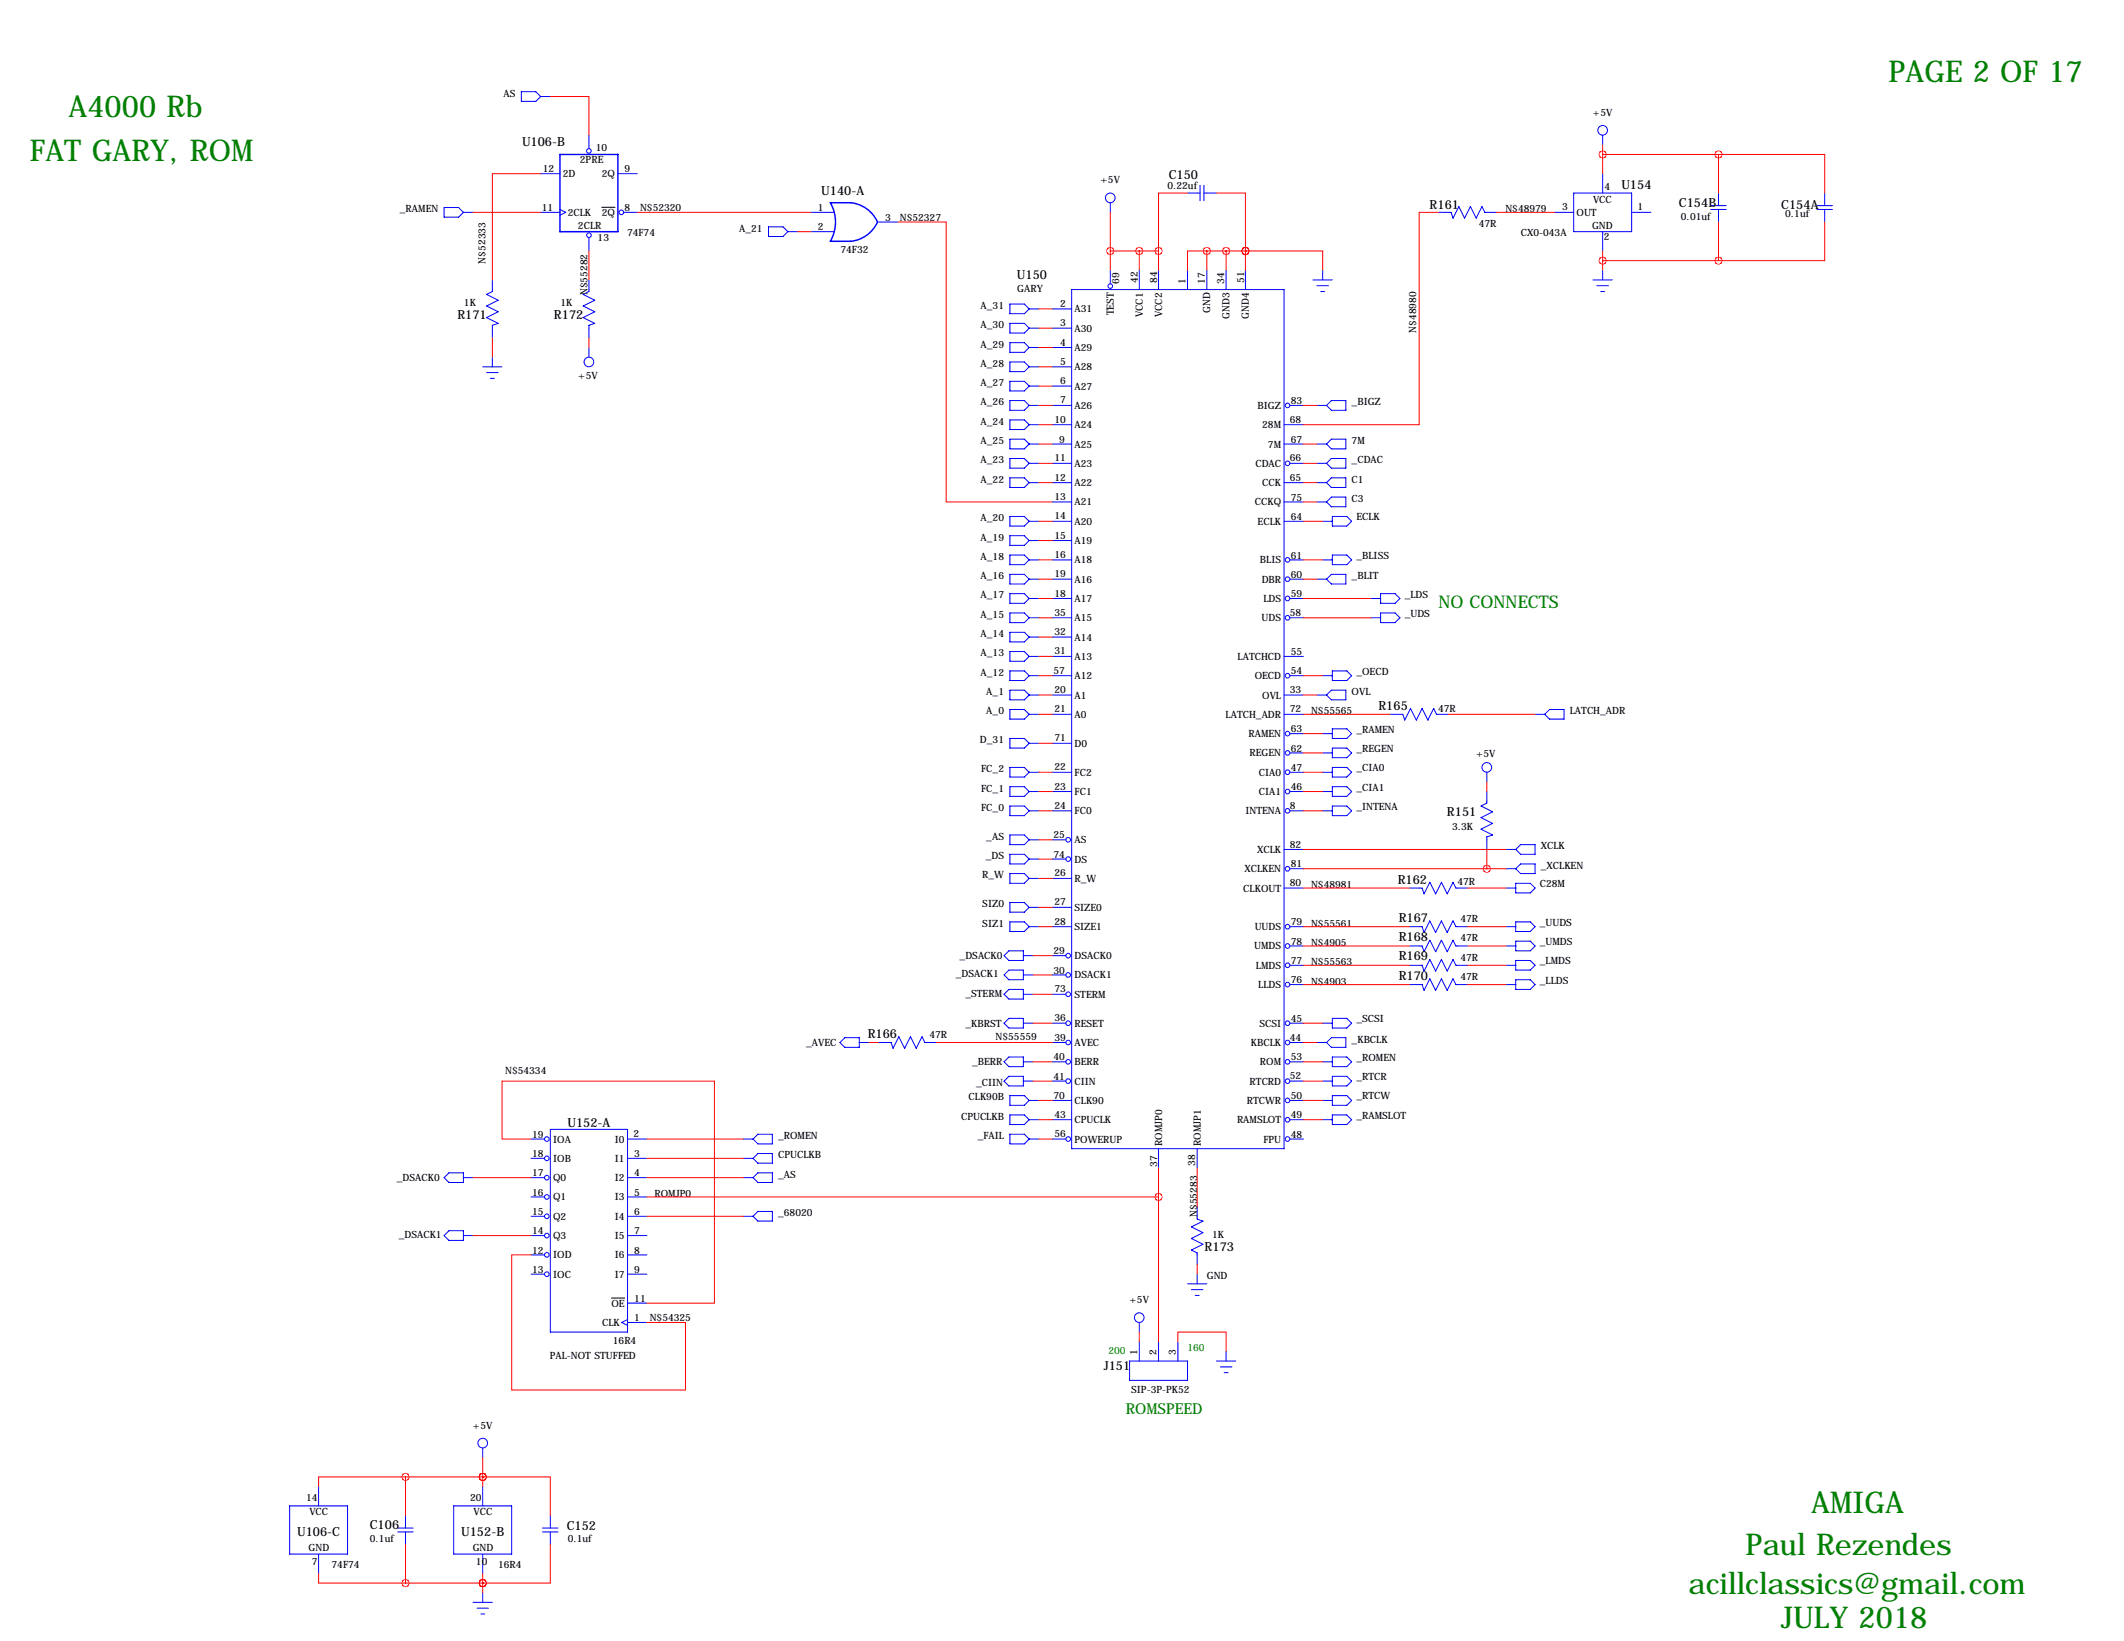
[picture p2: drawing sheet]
<svg xmlns="http://www.w3.org/2000/svg" width="559mm" height="432mm" viewBox="0 0 559 432" stroke-linecap="round" stroke-linejoin="round" font-family="sans-serif">
<path d="M147.3 40.6h15.3v20.4h-15.3zM223.8 53.3h-5.3a10.2 10.2 0 0 1 0 10.2h5.3M223.8 53.3a8.7 8.7 0 0 1 7.1 5.1M230.8 58.5a8.7 8.7 0 0 1-7 5" fill="none" stroke="#00f" stroke-width=".38"/>
<g fill="none" stroke="#00f" stroke-width=".26">
<path d="M137.2 24.1h3.8l1.2 1.3-1.2 1.3h-3.8zM142.2 25.4h2.6M154.9 35.6v3.5M421.6 35.6v2.5M116.8 54.6h3.8l1.3 1.3-1.3 1.2h-3.8zM121.9 55.9h2.6M142.2 45.7h5.1M142.2 55.9h5.1M147.3 55.1l1.5 .8-1.5 .7M162.6 45.7h5M164.1 55.9h3.5M202.2 59.7h3.8l1.3 1.3-1.3 1.2h-3.8z"/>
<path d="M213.4 55.9h6.1M231.1 58.4h5.1M292.1 53.3v2.6M312.4 50.8h3.3M315.7 48.8v4M316.7 50.8h3.3M316.7 48.8v4M378.5 55.9h3.3l.5 1.5 1.5-3 1.5 3 1.5-3 1.6 3 1.5-3 .8 1.5h3M408.9 55.9h5.1M414 50.8h15.3v10.2h-15.3zM421.6 45.7v5.1M429.3 55.9h5"/>
<path d="M450.1 54.1h4.1M450.1 55.1h4.1M452.1 50.8v3.3M452.1 55.1v3.3M478 54.1h4.1M478 55.1h4.1M480.1 50.8v3.3M480.1 55.1v3.3M129.5 73.7v3l-1.5 .8 3.1 1.5-3.1 1.5 3.1 1.5-3.1 1.6 3.1 1.5-1.6 .5v3.3M154.9 62.5v3.5M154.9 73.7v3l-1.5 .8 3.1 1.5-3.1 1.5 3.1 1.5-3.1 1.6 3.1 1.5-1.6 .5v3.3M207.3 61h2.5"/>
<path d="M213.4 61h6.1M281.9 76.2h55.9v226.1h-55.9zM292.1 71.1v3.6M299.7 71.1v5.1M304.8 71.1v5.1M312.4 71.1v5.1M317.5 71.1v5.1M322.6 71.1v5.1M327.7 71.1v5.1M345.4 73.7h5.1M346.5 75.2h3M347.5 76.7h1"/>
<path d="M348 71.1v2.6M419.1 73.7h5.1M420.1 75.2h3.1M421.1 76.7h1M421.6 61v5M421.6 71.1v2.6M127 96.5h5.1M128 98h3.1M129 99.6h1M129.5 94v2.5M154.9 91.4v2.6M265.7 80h3.8l1.3 1.3-1.3 1.3h-3.8z"/>
<path d="M265.7 85.1h3.8l1.3 1.3-1.3 1.2h-3.8zM265.7 90.2h3.8l1.3 1.2-1.3 1.3h-3.8zM265.7 95.2h3.8l1.3 1.3-1.3 1.3h-3.8zM270.8 81.3h2.5M270.8 86.4h2.5M270.8 91.4h2.5M270.8 96.5h2.5M276.9 81.3h5M276.9 86.4h5M276.9 91.4h5M276.9 96.5h5M265.7 115.6h3.8l1.3 1.2-1.3 1.3h-3.8z"/>
<path d="M265.7 100.3h3.8l1.3 1.3-1.3 1.3h-3.8zM265.7 105.4h3.8l1.3 1.3-1.3 1.2h-3.8zM265.7 110.5h3.8l1.3 1.3-1.3 1.2h-3.8zM270.8 101.6h2.5M270.8 106.7h2.5M270.8 116.8h2.5M270.8 111.8h2.5M276.9 101.6h5M276.9 106.7h5M276.9 116.8h5M276.9 111.8h5M337.8 116.8h5.1"/>
<path d="M337.8 111.8h5.1M339.3 106.7h3.6M346.5 106.7h2.5M346.5 116.8h2.5M350.3 115.6h3.8v2.5h-3.8l-1.3-1.3zM350.3 105.4h3.8v2.5h-3.8l-1.3-1.2zM265.7 120.6h3.8l1.3 1.3-1.3 1.3h-3.8zM265.7 125.7h3.8l1.3 1.3-1.3 1.3h-3.8zM265.7 135.9h3.8l1.3 1.3-1.3 1.2h-3.8zM270.8 121.9h2.5M270.8 127h2.5M270.8 137.2h2.5"/>
<path d="M276.9 121.9h5M276.9 127h5M276.9 132.1h5M276.9 137.2h5M337.8 127h5.1M337.8 132.1h5.1M337.8 137.2h5.1M339.3 121.9h3.6M346.5 121.9h2.5M346.5 127h2.5M346.5 132.1h2.5M348 137.2h2.5"/>
<path d="M350.3 120.6h3.8v2.6h-3.8l-1.3-1.3zM350.3 125.7h3.8v2.6h-3.8l-1.3-1.3zM350.3 130.8h3.8v2.5h-3.8l-1.3-1.2zM350.5 135.9h3.8l1.3 1.3-1.3 1.2h-3.8zM265.7 141h3.8l1.3 1.2-1.3 1.3h-3.8zM265.7 146h3.8l1.3 1.3-1.3 1.3h-3.8zM265.7 151.1h3.8l1.3 1.3-1.3 1.3h-3.8zM265.7 156.2h3.8l1.3 1.3-1.3 1.3h-3.8zM270.8 142.2h2.5M270.8 147.3h2.5M270.8 157.5h2.5M270.8 152.4h2.5"/>
<path d="M276.9 142.2h5M276.9 147.3h5M276.9 157.5h5M276.9 152.4h5M339.3 147.3h3.6M339.3 157.5h3.6M339.3 152.4h3.6M346.5 152.4h2.5M348 147.3h2.5M349 152.4l1.3-1.3h3.8v2.6h-3.8zM350.5 146h3.8l1.3 1.3-1.3 1.3h-3.8zM360.7 157.5h2.5"/>
<path d="M363.2 156.2h3.8l1.3 1.3-1.3 1.3h-3.8zM265.7 161.3h3.8l1.3 1.3-1.3 1.2h-3.8zM265.7 166.4h3.8l1.3 1.2-1.3 1.3h-3.8zM265.7 171.4h3.8l1.3 1.3-1.3 1.3h-3.8zM265.7 176.5h3.8l1.3 1.3-1.3 1.3h-3.8zM270.8 172.7h2.5M270.8 167.6h2.5M270.8 162.6h2.5M270.8 177.8h2.5M276.9 172.7h5M276.9 167.6h5M276.9 162.6h5"/>
<path d="M276.9 177.8h5M337.8 172.7h5.1M339.3 162.6h3.6M339.3 177.8h3.6M348 177.8h2.5M350.5 176.5h3.8l1.3 1.3-1.3 1.3h-3.8zM360.7 162.6h2.5M363.2 161.3h3.8l1.3 1.3-1.3 1.2h-3.8zM265.7 186.7h3.8l1.3 1.3-1.3 1.2h-3.8zM265.7 181.6h3.8l1.3 1.3-1.3 1.2h-3.8zM265.7 194.3h3.8l1.3 1.3-1.3 1.2h-3.8zM270.8 182.9h2.5"/>
<path d="M270.8 188h2.5M270.8 195.6h2.5M276.9 182.9h5M276.9 188h5M276.9 195.6h5M337.8 182.9h5.1M337.8 188h5.1M339.3 198.1h3.6M339.3 193h3.6M346.5 182.9h2.5M348 198.1h2.5M348 193h2.5"/>
<path d="M350.3 181.6h3.8v2.5h-3.8l-1.3-1.2zM350.5 196.8h3.8l1.3 1.3-1.3 1.3h-3.8zM350.5 191.8h3.8l1.3 1.2-1.3 1.3h-3.8zM365.8 188h3.3l.5 1.5 1.5-3.1 1.5 3.1 1.5-3.1 1.6 3.1 1.5-3.1 .8 1.6h3M403.9 188h2.5M407.7 186.7h3.8v2.5h-3.8l-1.3-1.2zM265.7 201.9h3.8l1.3 1.3-1.3 1.3h-3.8zM265.7 207h3.8l1.3 1.3-1.3 1.2h-3.8zM265.7 212.1h3.8l1.3 1.3-1.3 1.2h-3.8zM265.7 219.7h3.8l1.3 1.3-1.3 1.2h-3.8zM270.8 213.4h2.5M270.8 203.2h2.5"/>
<path d="M270.8 208.3h2.5M276.9 213.4h5M276.9 203.2h5M276.9 208.3h5M339.3 213.4h3.6M339.3 203.2h3.6M339.3 208.3h3.6M348 213.4h2.5M348 203.2h2.5M348 208.3h2.5M350.5 212.1h3.8l1.3 1.3-1.3 1.2h-3.8zM350.5 207h3.8l1.3 1.3-1.3 1.2h-3.8z"/>
<path d="M350.5 201.9h3.8l1.3 1.3-1.3 1.3h-3.8zM391.2 203.2v2.5M391.2 208.3v3l-1.6 .8 3.1 1.5-3.1 1.5 3.1 1.6-3.1 1.5 3.1 1.5-1.5 .5v3.3M265.7 229.9h3.8l1.3 1.2-1.3 1.3h-3.8zM265.7 224.8h3.8l1.3 1.3-1.3 1.2h-3.8zM265.7 237.5h3.8l1.3 1.3-1.3 1.2h-3.8zM270.8 221h2.5M270.8 231.1h2.5M270.8 238.8h2.5M270.8 226.1h2.5M276.9 221h3.5M276.9 231.1h5"/>
<path d="M276.9 238.8h5M276.9 226.1h3.5M337.8 233.7h5.1M337.8 223.5h5.1M339.3 228.6h3.6M370.8 233.7h3.3l.5 1.5 1.6-3 1.5 3 1.5-3 1.5 3 1.6-3 .7 1.5h3.1M396.2 233.7h2.6M396.2 228.6h2.6M396.2 223.5h2.6M398.8 232.4h3.8l1.3 1.3-1.3 1.2h-3.8zM398.8 223.5l1.2-1.3h3.9v2.6h-3.9zM400 227.3h3.9v2.6h-3.9l-1.2-1.3z"/>
<path d="M264.2 251.5l1.2-1.3h3.8v2.5h-3.8zM264.2 256.5l1.2-1.2h3.8v2.5h-3.8zM265.7 242.6h3.8l1.3 1.2-1.3 1.3h-3.8zM269.2 251.5h2.6M269.2 256.5h2.6M270.8 243.8h2.5M276.9 243.8h5M276.9 251.5h3.5M276.9 256.5h3.5M339.3 243.8h3.6M339.3 259.1h3.6M339.3 254h3.6"/>
<path d="M339.3 248.9h3.6M370.8 243.8h3.3l.5 1.6 1.6-3.1 1.5 3.1 1.5-3.1 1.5 3.1 1.6-3.1 .7 1.5h3.1M370.8 259.1h3.3l.5 1.5 1.6-3 1.5 3 1.5-3 1.5 3 1.6-3 .7 1.5h3.1M370.8 254h3.3l.5 1.5 1.6-3 1.5 3 1.5-3 1.5 3 1.6-3 .7 1.5h3.1M370.8 248.9h3.3l.5 1.5 1.6-3 1.5 3 1.5-3 1.5 3 1.6-3 .7 1.5h3.1M396.2 243.8h2.6M396.2 259.1h2.6M396.2 254h2.6M396.2 248.9h2.6M398.8 242.6h3.8l1.3 1.2-1.3 1.3h-3.8zM398.8 247.6h3.8l1.3 1.3-1.3 1.3h-3.8zM398.8 252.7h3.8l1.3 1.3-1.3 1.3h-3.8z"/>
<path d="M398.8 257.8h3.8l1.3 1.3-1.3 1.2h-3.8zM222.2 273h3.9v2.6h-3.9l-1.2-1.3zM226.1 274.3h2.5M231.1 274.3h3.3l.5 1.5 1.6-3 1.5 3 1.5-3 1.5 3 1.6-3 .7 1.5h3.1M264.2 261.6l1.2-1.3h3.8v2.6h-3.8zM264.2 269.2l1.2-1.2h3.8v2.5h-3.8zM264.2 279.4l1.2-1.3h3.8v2.6h-3.8zM269.2 269.2h2.6M269.2 279.4h2.6M269.2 261.6h2.6M276.9 269.2h3.5M276.9 274.3h3.5"/>
<path d="M276.9 279.4h3.5M276.9 261.6h3.5M339.3 269.2h3.6M339.3 274.3h3.6M339.3 279.4h3.6M346.5 274.3h2.5M348 269.2h2.5M348 279.4h2.5M350.3 273h3.8v2.6h-3.8l-1.3-1.3zM350.5 268h3.8l1.3 1.2-1.3 1.3h-3.8zM350.5 278.1h3.8l1.3 1.3-1.3 1.3h-3.8zM139.7 299.7h3.6"/>
<path d="M144.8 297.2h20.3v53.3h-20.3zM165.1 299.7h5.1M195.6 299.7h2.5M198.1 299.7l1.3-1.3h3.8v2.6h-3.8zM264.2 284.5l1.2-1.3h3.8v2.6h-3.8zM265.7 288.3h3.8l1.3 1.3-1.3 1.2h-3.8zM265.7 293.4h3.8l1.3 1.2-1.3 1.3h-3.8zM265.7 298.4h3.8l1.3 1.3-1.3 1.3h-3.8zM269.2 284.5h2.6M270.8 294.6h2.5M270.8 299.7h2.5M270.8 289.6h2.5"/>
<path d="M276.9 284.5h3.5M276.9 294.6h5M276.9 299.7h3.5M276.9 289.6h5M339.3 284.5h3.6M339.3 294.6h3.6M339.3 299.7h3.6M339.3 289.6h3.6M348 284.5h2.5M348 294.6h2.5M348 289.6h2.5M350.5 288.3h3.8l1.3 1.3-1.3 1.2h-3.8z"/>
<path d="M350.5 293.4h3.8l1.3 1.2-1.3 1.3h-3.8zM350.5 283.2h3.8l1.3 1.3-1.3 1.3h-3.8zM118.1 308.6h3.8v2.5h-3.8l-1.3-1.2zM121.9 309.9h2.6M139.7 304.8h3.6M139.7 309.9h3.6M139.7 315h3.6M165.1 304.8h5.1M165.1 309.9h5.1M165.1 315h5.1M195.6 304.8h2.5M195.6 309.9h2.5"/>
<path d="M198.1 304.8l1.3-1.3h3.8v2.6h-3.8zM198.1 309.9l1.3-1.3h3.8v2.5h-3.8zM304.8 302.3v5M315 302.3v5M315 317.5v3.3l1.5 .5-3.1 1.5 3.1 1.6-3.1 1.5 3.1 1.5-3.1 1.5 1.6 .8v3M118.1 323.8h3.8v2.6h-3.8l-1.3-1.3zM121.9 325.1h2.6M139.7 320h3.6M139.7 325.1h3.6M139.7 330.2h3.6M139.7 335.3h3.6M165.1 320h5.1"/>
<path d="M165.1 325.1h5.1M165.1 330.2h5.1M165.1 335.3h5.1M195.6 320h2.5M198.1 320l1.3-1.2h3.8v2.5h-3.8zM312.4 337.8h5.1M313.4 339.3h3.1M315 335.3v2.5M165.1 348h5.1M165.1 347.2l-1.5 .8 1.5 .7M165.1 342.9h5.1M297.2 358.1h15.2v5.1h-15.2z"/>
<path d="M299.7 348v2.5M299.7 353.1v5M304.8 353.1v5M309.9 353.1v5M314.5 340.9h1M320 358.1h5.1M321.1 359.7h3M322.6 355.6v2.5M322.1 361.2h1M76.2 396.2h15.2v12.7h-15.2zM83.8 391.2v5M106.7 398.8v3.3"/>
<path d="M119.4 396.2h15.2v12.7h-15.2zM127 381v2.5M127 391.2v5M144.8 398.8v3.3M83.8 408.9v5.1M104.6 402.1h4.1M104.6 403.1h4.1M106.7 403.1v3.3M127 408.9v5.1M127 419.1v2.5M142.7 402.1h4.1M142.7 403.1h4.1"/>
<path d="M144.8 403.1v3.3M124.5 421.6h5M125.5 423.2h3M126.5 424.7h1"/>
<circle cx="154.9" cy="39.7" r=".61"/>
<circle cx="421.6" cy="34.3" r="1.27"/>
<circle cx="163.5" cy="55.9" r=".61"/>
<circle cx="292.1" cy="52.1" r="1.27"/>
<circle cx="154.9" cy="61.9" r=".61"/>
<circle cx="292.1" cy="75.3" r=".61"/>
<circle cx="154.9" cy="95.2" r="1.27"/>
<circle cx="338.7" cy="106.7" r=".61"/>
<circle cx="338.7" cy="121.9" r=".61"/>
<circle cx="338.7" cy="152.4" r=".61"/>
<circle cx="338.7" cy="157.5" r=".61"/>
<circle cx="338.7" cy="147.3" r=".61"/>
<circle cx="338.7" cy="177.8" r=".61"/>
<circle cx="338.7" cy="162.6" r=".61"/>
<circle cx="338.7" cy="193" r=".61"/>
<circle cx="338.7" cy="198.1" r=".61"/>
<circle cx="338.7" cy="203.2" r=".61"/>
<circle cx="338.7" cy="208.3" r=".61"/>
<circle cx="338.7" cy="213.4" r=".61"/>
<circle cx="391.2" cy="201.9" r="1.27"/>
<circle cx="281" cy="221" r=".61"/>
<circle cx="281" cy="226.1" r=".61"/>
<circle cx="338.7" cy="228.6" r=".61"/>
<circle cx="281" cy="256.5" r=".61"/>
<circle cx="281" cy="251.5" r=".61"/>
<circle cx="338.7" cy="243.8" r=".61"/>
<circle cx="338.7" cy="254" r=".61"/>
<circle cx="338.7" cy="248.9" r=".61"/>
<circle cx="338.7" cy="259.1" r=".61"/>
<circle cx="281" cy="269.2" r=".61"/>
<circle cx="281" cy="279.4" r=".61"/>
<circle cx="281" cy="274.3" r=".61"/>
<circle cx="281" cy="261.6" r=".61"/>
<circle cx="338.7" cy="269.2" r=".61"/>
<circle cx="338.7" cy="279.4" r=".61"/>
<circle cx="338.7" cy="274.3" r=".61"/>
<circle cx="143.9" cy="299.7" r=".61"/>
<circle cx="281" cy="284.5" r=".61"/>
<circle cx="281" cy="299.7" r=".61"/>
<circle cx="338.7" cy="294.6" r=".61"/>
<circle cx="338.7" cy="289.6" r=".61"/>
<circle cx="338.7" cy="284.5" r=".61"/>
<circle cx="338.7" cy="299.7" r=".61"/>
<circle cx="143.9" cy="315" r=".61"/>
<circle cx="143.9" cy="304.8" r=".61"/>
<circle cx="143.9" cy="309.9" r=".61"/>
<circle cx="143.9" cy="320" r=".61"/>
<circle cx="143.9" cy="330.2" r=".61"/>
<circle cx="143.9" cy="335.3" r=".61"/>
<circle cx="143.9" cy="325.1" r=".61"/>
<circle cx="299.7" cy="346.7" r="1.27"/>
<circle cx="127" cy="379.7" r="1.27"/>
</g>
<path d="M158.3 54.5h3.5M160.9 341.6h3.4" fill="none" stroke="#000" stroke-width=".26"/>
<g fill="none" stroke="#f00" stroke-width=".26">
<path d="M144.8 25.4h10.1v10.2M421.6 38.1v7.6M124.5 55.9h17.7M142.2 45.7h-12.7v28M167.6 55.9h45.8M236.2 58.4h12.7v73.7h28M292.1 55.9v15.2M312.4 50.8h-7.6v15.2M320 50.8h7.7v15.2M378.5 55.9h-5.1v55.9h-30.5M393.7 55.9h15.2M421.6 40.6h30.5"/>
<path d="M452.1 40.6h28v10.2M452.1 40.6v10.2M452.1 58.4v10.2M480.1 58.4v10.2h-28M154.9 66v7.7M209.8 61h3.6M292.1 66h12.7M299.7 66v5.1M304.8 66v5.1M317.5 66h-5.1v5.1M317.5 66h10.2M317.5 66v5.1"/>
<path d="M322.6 66v5.1M327.7 66h20.3v5.1M327.7 66h.1M327.7 66v5.1M421.6 66v5.1M421.6 68.6h30.5M129.5 88.9v5.1M154.9 88.9v2.5M273.3 96.5h3.6M273.3 91.4h3.6M273.3 86.4h3.6M273.3 81.3h3.6"/>
<path d="M273.3 116.8h3.6M273.3 111.8h3.6M273.3 106.7h3.6M273.3 101.6h3.6M342.9 116.8h3.6M342.9 106.7h3.6M273.3 127h3.6M273.3 121.9h3.6M273.3 137.2h3.6M342.9 132.1h3.6M342.9 127h3.6M342.9 121.9h3.6"/>
<path d="M342.9 137.2h5.1M273.3 157.5h3.6M273.3 152.4h3.6M273.3 147.3h3.6M273.3 142.2h3.6M342.9 157.5h17.8M342.9 152.4h3.6M342.9 147.3h5.1M273.3 162.6h3.6M273.3 177.8h3.6M273.3 172.7h3.6M273.3 167.6h3.6"/>
<path d="M342.9 162.6h17.8M342.9 177.8h5.1M273.3 188h3.6M273.3 182.9h3.6M273.3 195.6h3.6M342.9 193h5.1M342.9 188h22.9M342.9 182.9h3.6M342.9 198.1h5.1M381 188h22.9M273.3 213.4h3.6M273.3 208.3h3.6"/>
<path d="M273.3 203.2h3.6M342.9 213.4h5.1M342.9 208.3h5.1M342.9 203.2h5.1M391.2 205.7v2.6M273.3 231.1h3.6M273.3 226.1h3.6M273.3 238.8h3.6M273.3 221h3.6M342.9 228.6h53.3M342.9 233.7h27.9M342.9 223.5h53.3"/>
<path d="M386.1 233.7h10.1M391.2 223.5v5.1M271.8 251.5h5.1M271.8 256.5h5.1M273.3 243.8h3.6M342.9 243.8h27.9M342.9 248.9h27.9M342.9 254h27.9M342.9 259.1h27.9M386.1 243.8h10.1M386.1 248.9h10.1M386.1 254h10.1"/>
<path d="M386.1 259.1h10.1M228.6 274.3h2.5M246.4 274.3h30.5M271.8 269.2h5.1M271.8 261.6h5.1M271.8 279.4h5.1M342.9 269.2h5.1M342.9 274.3h3.6M342.9 279.4h5.1M139.7 299.7h-7.6v-15.2h55.9v58.4h-17.8M170.2 299.7h25.4M271.8 284.5h5.1"/>
<path d="M273.3 294.6h3.6M273.3 299.7h3.6M273.3 289.6h3.6M342.9 294.6h5.1M342.9 289.6h5.1M342.9 284.5h5.1M124.5 309.9h15.2M170.2 304.8h25.4M170.2 315h134.6M170.2 309.9h25.4M304.8 307.3v45.8M315 307.3v10.2"/>
<path d="M124.5 325.1h15.2M139.7 330.2h-5.1v35.6h45.7v-17.8h-10.1M170.2 320h25.4M315 332.7v2.6M299.7 350.5v2.6M309.9 353.1v-2.6h12.7v5.1M106.7 388.6h-22.9v2.6M106.7 388.6v10.2M106.7 388.6h20.3M127 388.6h17.8v10.2M127 388.6h.1M127 383.5v7.7"/>
<path d="M83.8 414v2.6h22.9M106.7 406.4v10.2M106.7 416.6h20.3M127 416.6h.1M127 414v5.1M144.8 406.4v10.2h-17.8"/>
</g>
<path d="M452.1 40.6a.07 .07 0 0 0 .1 0 .07 .07 0 0 0-.1 0zM452.1 68.6a.07 .07 0 0 0 .1 0 .07 .07 0 0 0-.1 0zM327.6 66a.07 .07 0 0 0 .1 0 .07 .07 0 0 0-.1 0zM322.5 66a.07 .07 0 0 0 .1 0 .07 .07 0 0 0-.1 0zM317.4 66a.1 .1 0 0 0 .2 0 .1 .1 0 0 0-.2 0zM327.6 66a.07 .07 0 0 0 .1 0 .07 .07 0 0 0-.1 0zM304.7 66a.1 .1 0 0 0 .2 0 .1 .1 0 0 0-.2 0zM299.7 66a.07 .07 0 0 0 .1 0 .07 .07 0 0 0-.1 0zM292 66a.1 .1 0 0 0 .2 0 .1 .1 0 0 0-.2 0zM391.1 228.6a.07 .07 0 0 0 .1 0 .07 .07 0 0 0-.1 0zM304.7 315a.1 .1 0 0 0 .2 0 .1 .1 0 0 0-.2 0zM126.9 416.6a.1 .1 0 0 0 .2 0 .1 .1 0 0 0-.2 0zM126.9 388.6a.1 .1 0 0 0 .2 0 .1 .1 0 0 0-.2 0zM126.9 416.6a.1 .1 0 0 0 .2 0 .1 .1 0 0 0-.2 0zM106.6 416.6a.07 .07 0 0 0 .1 0 .07 .07 0 0 0-.1 0zM126.9 388.6a.1 .1 0 0 0 .2 0 .1 .1 0 0 0-.2 0zM106.6 388.6a.07 .07 0 0 0 .1 0 .07 .07 0 0 0-.1 0zM421.6 68.6a.07 .07 0 0 0 .1 0 .07 .07 0 0 0-.1 0zM421.6 40.6a.07 .07 0 0 0 .1 0 .07 .07 0 0 0-.1 0z" fill="#f00" stroke="#f00" stroke-width="1.9"/>
<g font-size="7.9" fill="#008000">
<text x="496.8" y="21.6">PAGE 2 OF 17</text>
<text x="18" y="30.7">A4000 Rb</text>
<text x="7.9" y="42.4">FAT GARY, ROM</text>
<text x="476.5" y="398">AMIGA</text>
<text x="459.2" y="409.2">Paul Rezendes</text>
<text x="444.2" y="419.4">acillclassics@gmail.com</text>
<text x="468.6" y="428.5">JULY 2018</text>
</g>
<text font-size="4.6" fill="#008000" x="378.5" y="160">NO CONNECTS</text>
<text font-size="4" fill="#008000" x="296.2" y="372.1">ROMSPEED</text>
<g font-size="3.3">
<text x="137.3" y="38.4">U106-B</text>
<text x="307.5" y="47">C150</text>
<text x="216.1" y="51.2">U140-A</text>
<text x="426.6" y="49.8">U154</text>
<text x="376.1" y="54.9">R161</text>
<text x="441.7" y="54.4">C154B</text>
<text x="468.6" y="54.9">C154A</text>
<text x="267.6" y="73.4">U150</text>
<text x="120.3" y="83.8">R171</text>
<text x="145.7" y="83.8">R172</text>
<text x="362.7" y="186.9">R165</text>
<text x="380.7" y="214.6">R151</text>
<text x="367.7" y="232.7">R162</text>
<text x="368" y="242.6">R167</text>
<text x="368" y="247.6">R168</text>
<text x="368" y="252.7">R169</text>
<text x="368" y="257.8">R170</text>
<text x="228.3" y="273">R166</text>
<text x="149.3" y="296.7">U152-A</text>
<text x="316.9" y="329.2">R173</text>
<text x="290.4" y="360.4">J151</text>
<text x="78.2" y="404.1">U106-C</text>
<text x="97.3" y="402.3">C106</text>
<text x="121.3" y="404.1">U152-B</text>
<text x="149.1" y="402.6">C152</text>
</g>
<g font-size="2.6">
<text x="132.5" y="25.4">AS</text>
<text x="419.1" y="30.5">+5V</text>
<text x="156.7" y="39.6">10</text>
<text x="142.8" y="45.2">12</text>
<text x="148.1" y="46.6">2D</text>
<text x="152.6" y="42.8">2PRE</text>
<text x="158.3" y="46.6">2Q</text>
<text x="164.3" y="45.4">9</text>
<text x="289.5" y="48.3">+5V</text>
<text x="307.1" y="49.8">0.22uf</text>
<text x="419.1" y="53.5">VCC</text>
<text x="422.2" y="50">4</text>
<text x="105.2" y="55.9">_RAMEN</text>
<text x="142.5" y="55.5">11</text>
<text x="149.4" y="56.8">2CLK</text>
<text x="158.3" y="56.8">2Q</text>
<text x="164.3" y="55.5">8</text>
<text x="168.4" y="55.5">N$52320</text>
<text x="215.2" y="55.5">1</text>
<text x="232.9" y="58.1">3</text>
<text x="236.7" y="58.2">N$52327</text>
<text x="389" y="59.8">47R</text>
<text x="396.1" y="55.9">N$48979</text>
<text x="411" y="55.4">3</text>
<text x="414.8" y="56.8">OUT</text>
<text x="430.8" y="55.4">1</text>
<text x="442.2" y="58">0.01uf</text>
<text x="469.6" y="57.2">0.1uf</text>
<text x="152.1" y="60.4">2CLR</text>
<text x="157.2" y="63.3">13</text>
<text x="165" y="62">74F74</text>
<text x="194.5" y="61">A_21</text>
<text x="215.2" y="60.6">2</text>
<text x="400.1" y="62">CX0-043A</text>
<text x="418.8" y="60.4">GND</text>
<text x="421.9" y="63.1">2</text>
<text x="127.8" y="69.3" transform="rotate(-90 127.8 69.3)">N$52333</text>
<text x="221.1" y="66.6">74F32</text>
<text x="154.6" y="77.7" transform="rotate(-90 154.6 77.7)">N$55282</text>
<text x="267.6" y="76.8">GARY</text>
<text x="294.5" y="74.7" transform="rotate(-90 294.5 74.7)">69</text>
<text x="299.4" y="74.4" transform="rotate(-90 299.4 74.4)">42</text>
<text x="304.4" y="74.4" transform="rotate(-90 304.4 74.4)">84</text>
<text x="311.9" y="74.7" transform="rotate(-90 311.9 74.7)">1</text>
<text x="317" y="74.7" transform="rotate(-90 317 74.7)">17</text>
<text x="322.1" y="74.7" transform="rotate(-90 322.1 74.7)">34</text>
<text x="327.3" y="74.4" transform="rotate(-90 327.3 74.4)">51</text>
<text x="122.1" y="80.6">1K</text>
<text x="147.5" y="80.6">1K</text>
<text x="258" y="81.3">A_31</text>
<text x="278.9" y="80.8">2</text>
<text x="282.7" y="82.2">A31</text>
<text x="293" y="83" transform="rotate(-90 293 83)">TEST</text>
<text x="300.6" y="83.4" transform="rotate(-90 300.6 83.4)">VCC1</text>
<text x="305.7" y="83.4" transform="rotate(-90 305.7 83.4)">VCC2</text>
<text x="318.4" y="82.4" transform="rotate(-90 318.4 82.4)">GND</text>
<text x="323.5" y="83.9" transform="rotate(-90 323.5 83.9)">GND3</text>
<text x="328.6" y="83.9" transform="rotate(-90 328.6 83.9)">GND4</text>
<text x="258" y="86.4">A_30</text>
<text x="278.9" y="85.9">3</text>
<text x="282.7" y="87.3">A30</text>
<text x="372.6" y="87.6" transform="rotate(-90 372.6 87.6)">N$48980</text>
<text x="258" y="91.4">A_29</text>
<text x="278.9" y="90.9">4</text>
<text x="282.7" y="92.4">A29</text>
<text x="152.1" y="99.8">+5V</text>
<text x="258" y="101.6">A_27</text>
<text x="258" y="96.5">A_28</text>
<text x="278.9" y="96">5</text>
<text x="278.9" y="101.1">6</text>
<text x="282.7" y="97.4">A28</text>
<text x="258" y="106.7">A_26</text>
<text x="278.9" y="106.2">7</text>
<text x="282.7" y="102.5">A27</text>
<text x="282.7" y="107.6">A26</text>
<text x="330.9" y="107.6">BIGZ</text>
<text x="339.6" y="106.3">83</text>
<text x="355.6" y="106.7">_BIGZ</text>
<text x="258" y="111.8">A_24</text>
<text x="277.4" y="111.3">10</text>
<text x="282.7" y="112.7">A24</text>
<text x="332.1" y="112.7">28M</text>
<text x="339.3" y="111.3">68</text>
<text x="258" y="116.8">A_25</text>
<text x="278.7" y="116.5">9</text>
<text x="282.7" y="117.8">A25</text>
<text x="333.6" y="117.8">7M</text>
<text x="339.6" y="116.5">67</text>
<text x="355.6" y="116.8">7M</text>
<text x="258" y="121.9">A_23</text>
<text x="277.4" y="121.4">11</text>
<text x="282.7" y="122.8">A23</text>
<text x="330.3" y="122.8">CDAC</text>
<text x="339.3" y="121.4">66</text>
<text x="355.6" y="121.9">_CDAC</text>
<text x="258" y="127">A_22</text>
<text x="277.4" y="126.5">12</text>
<text x="277.4" y="131.6">13</text>
<text x="282.7" y="127.9">A22</text>
<text x="332.1" y="127.9">CCK</text>
<text x="339.3" y="126.5">65</text>
<text x="339.6" y="131.7">75</text>
<text x="355.6" y="127">C1</text>
<text x="258" y="137.2">A_20</text>
<text x="277.4" y="136.7">14</text>
<text x="282.7" y="133">A21</text>
<text x="330.1" y="133">CCKQ</text>
<text x="339.6" y="136.8">64</text>
<text x="355.6" y="132.1">C3</text>
<text x="356.9" y="136.9">ECLK</text>
<text x="258" y="142.2">A_19</text>
<text x="277.4" y="141.7">15</text>
<text x="282.7" y="138.1">A20</text>
<text x="282.7" y="143.2">A19</text>
<text x="330.9" y="138.1">ECLK</text>
<text x="258" y="147.3">A_18</text>
<text x="277.4" y="146.8">16</text>
<text x="282.7" y="148.2">A18</text>
<text x="331.5" y="148.2">BLIS</text>
<text x="339.6" y="147">61</text>
<text x="356.9" y="147.1">_BLISS</text>
<text x="258" y="152.4">A_16</text>
<text x="277.4" y="151.9">19</text>
<text x="282.7" y="153.3">A16</text>
<text x="331.9" y="153.3">DBR</text>
<text x="339.6" y="152">60</text>
<text x="355.6" y="152.4">_BLIT</text>
<text x="258" y="157.5">A_17</text>
<text x="277.4" y="157">18</text>
<text x="282.7" y="158.4">A17</text>
<text x="332.4" y="158.4">LDS</text>
<text x="339.6" y="157.1">59</text>
<text x="369.6" y="157.2">_LDS</text>
<text x="258" y="167.6">A_14</text>
<text x="258" y="162.6">A_15</text>
<text x="277.4" y="167.1">32</text>
<text x="277.4" y="162.1">35</text>
<text x="282.7" y="163.5">A15</text>
<text x="331.9" y="163.5">UDS</text>
<text x="339.3" y="162.1">58</text>
<text x="369.6" y="162.3">_UDS</text>
<text x="258" y="172.7">A_13</text>
<text x="277.4" y="172.2">31</text>
<text x="282.7" y="173.6">A13</text>
<text x="282.7" y="168.6">A14</text>
<text x="325.6" y="173.6">LATCHCD</text>
<text x="339.6" y="172.4">55</text>
<text x="258" y="177.8">A_12</text>
<text x="277.1" y="177.4">57</text>
<text x="282.7" y="178.7">A12</text>
<text x="330.1" y="178.7">OECD</text>
<text x="339.6" y="177.4">54</text>
<text x="356.9" y="177.5">_OECD</text>
<text x="259.5" y="182.9">A_1</text>
<text x="277.4" y="182.4">20</text>
<text x="282.7" y="183.8">A1</text>
<text x="332.1" y="183.8">OVL</text>
<text x="339.3" y="182.4">33</text>
<text x="355.6" y="182.9">OVL</text>
<text x="259.5" y="188">A_0</text>
<text x="277.4" y="187.5">21</text>
<text x="282.7" y="188.9">A0</text>
<text x="322.4" y="188.9">LATCH_ADR</text>
<text x="339.3" y="187.5">72</text>
<text x="344.9" y="188">N$55565</text>
<text x="378.4" y="187.3">47R</text>
<text x="413" y="188">LATCH_ADR</text>
<text x="257.8" y="195.6">D_31</text>
<text x="277.4" y="195.1">71</text>
<text x="282.7" y="196.5">D0</text>
<text x="328.5" y="194">RAMEN</text>
<text x="339.6" y="197.8">62</text>
<text x="339.6" y="192.7">63</text>
<text x="356.9" y="192.8">_RAMEN</text>
<text x="356.9" y="197.9">_REGEN</text>
<text x="258.1" y="203.2">FC_2</text>
<text x="277.4" y="202.7">22</text>
<text x="328.8" y="199">REGEN</text>
<text x="339.6" y="202.8">47</text>
<text x="356.9" y="202.9">_CIA0</text>
<text x="388.3" y="199.2">+5V</text>
<text x="258.1" y="208.3">FC_1</text>
<text x="277.4" y="207.8">23</text>
<text x="282.7" y="204.1">FC2</text>
<text x="282.7" y="209.2">FC1</text>
<text x="331.2" y="209.2">CIA1</text>
<text x="331.2" y="204.1">CIA0</text>
<text x="339.6" y="207.9">46</text>
<text x="356.9" y="208">_CIA1</text>
<text x="258.1" y="213.4">FC_0</text>
<text x="277.4" y="212.9">24</text>
<text x="282.7" y="214.3">FC0</text>
<text x="327.7" y="214.3">INTENA</text>
<text x="339.3" y="212.9">8</text>
<text x="356.9" y="213.1">_INTENA</text>
<text x="259.5" y="221">_AS</text>
<text x="277.1" y="220.6">25</text>
<text x="282.7" y="221.9">AS</text>
<text x="382" y="218.5">3.3K</text>
<text x="259.3" y="226.1">_DS</text>
<text x="277.1" y="225.7">74</text>
<text x="282.7" y="227">DS</text>
<text x="330.7" y="224.4">XCLK</text>
<text x="339.3" y="223">82</text>
<text x="405.4" y="223.5">XCLK</text>
<text x="258.4" y="231.1">R_W</text>
<text x="277.4" y="230.6">26</text>
<text x="282.7" y="232.1">R_W</text>
<text x="327.4" y="229.5">XCLKEN</text>
<text x="339.3" y="233.2">80</text>
<text x="339.6" y="228.2">81</text>
<text x="344.9" y="233.7">N$48981</text>
<text x="383.4" y="233">47R</text>
<text x="405.1" y="233.4">C28M</text>
<text x="405.4" y="228.6">_XCLKEN</text>
<text x="258.4" y="238.8">SIZ0</text>
<text x="277.4" y="238.3">27</text>
<text x="282.7" y="239.7">SIZE0</text>
<text x="327.1" y="234.6">CLKOUT</text>
<text x="258.4" y="243.8">SIZ1</text>
<text x="277.4" y="243.3">28</text>
<text x="282.7" y="244.8">SIZE1</text>
<text x="330.1" y="244.8">UUDS</text>
<text x="339.6" y="243.5">79</text>
<text x="344.9" y="243.8">N$55561</text>
<text x="384.2" y="242.6">47R</text>
<text x="405.1" y="243.6">_UUDS</text>
<text x="277.1" y="251.1">29</text>
<text x="330" y="249.8">UMDS</text>
<text x="339.6" y="248.6">78</text>
<text x="344.9" y="248.9">N$4905</text>
<text x="384.2" y="247.7">47R</text>
<text x="405.1" y="248.7">_UMDS</text>
<text x="251.5" y="257">_DSACK1</text>
<text x="252.5" y="252.2">_DSACK0</text>
<text x="277.1" y="256.2">30</text>
<text x="282.7" y="252.4">DSACK0</text>
<text x="282.7" y="257.5">DSACK1</text>
<text x="330.4" y="254.9">LMDS</text>
<text x="339.6" y="253.6">77</text>
<text x="344.9" y="254">N$55563</text>
<text x="384.2" y="252.8">47R</text>
<text x="384.2" y="257.9">47R</text>
<text x="405.1" y="253.7">_LMDS</text>
<text x="254" y="262.4">_STERM</text>
<text x="277.4" y="261.1">73</text>
<text x="282.7" y="262.5">STERM</text>
<text x="331" y="260">LLDS</text>
<text x="339.6" y="258.7">76</text>
<text x="344.9" y="259.1">N$4903</text>
<text x="405.1" y="258.8">_LLDS</text>
<text x="277.4" y="268.7">36</text>
<text x="339.6" y="268.9">45</text>
<text x="356.9" y="269">_SCSI</text>
<text x="212.1" y="275.3">_AVEC</text>
<text x="244.5" y="273.1">47R</text>
<text x="254" y="270.3">_KBRST</text>
<text x="261.9" y="273.6">N$55559</text>
<text x="277.4" y="273.8">39</text>
<text x="282.7" y="270.2">RESET</text>
<text x="282.7" y="275.2">AVEC</text>
<text x="329.1" y="275.2">KBCLK</text>
<text x="331.3" y="270.2">SCSI</text>
<text x="339.3" y="273.8">44</text>
<text x="355.6" y="274.3">_KBCLK</text>
<text x="255.8" y="280.2">_BERR</text>
<text x="277.1" y="279">40</text>
<text x="282.7" y="280.3">BERR</text>
<text x="331.5" y="280.3">ROM</text>
<text x="339.6" y="279">53</text>
<text x="356.9" y="279.1">_ROMEN</text>
<text x="132.9" y="282.7">N$54334</text>
<text x="256.8" y="285.8">_CIIN</text>
<text x="277.1" y="284.1">41</text>
<text x="282.7" y="285.4">CIIN</text>
<text x="328.8" y="285.4">RTCRD</text>
<text x="339.3" y="284">52</text>
<text x="356.9" y="284.2">_RTCR</text>
<text x="254.8" y="289.6">CLK90B</text>
<text x="277.1" y="289.2">70</text>
<text x="282.7" y="290.5">CLK90</text>
<text x="328" y="290.5">RTCWR</text>
<text x="339.6" y="289.2">50</text>
<text x="356.9" y="289.3">_RTCW</text>
<text x="140" y="299.4">19</text>
<text x="166.6" y="299.2">2</text>
<text x="204.7" y="299.7">_ROMEN</text>
<text x="252.9" y="294.6">CPUCLKB</text>
<text x="257.2" y="299.7">_FAIL</text>
<text x="277.4" y="294.1">43</text>
<text x="277.4" y="299.2">56</text>
<text x="282.7" y="295.6">CPUCLK</text>
<text x="325.4" y="295.6">RAMSLOT</text>
<text x="339.6" y="299.4">48</text>
<text x="339.6" y="294.3">49</text>
<text x="356.9" y="294.4">_RAMSLOT</text>
<text x="140" y="304.4">18</text>
<text x="145.5" y="305.7">IOB</text>
<text x="145.5" y="300.6">IOA</text>
<text x="161.8" y="300.6">I0</text>
<text x="161.8" y="305.7">I1</text>
<text x="166.9" y="304.4">3</text>
<text x="204.7" y="304.8">CPUCLKB</text>
<text x="282.7" y="300.6">POWERUP</text>
<text x="305.7" y="301.5" transform="rotate(-90 305.7 301.5)">ROMJP0</text>
<text x="315.9" y="301.5" transform="rotate(-90 315.9 301.5)">ROMJP1</text>
<text x="332.4" y="300.6">FPU</text>
<text x="104.4" y="310.6">_DSACK0</text>
<text x="140" y="309.5">17</text>
<text x="145.5" y="310.8">Q0</text>
<text x="161.8" y="310.8">I2</text>
<text x="166.9" y="309.5">4</text>
<text x="204.7" y="309.9">_AS</text>
<text x="304.4" y="307.1" transform="rotate(-90 304.4 307.1)">37</text>
<text x="314.5" y="306.8" transform="rotate(-90 314.5 306.8)">38</text>
<text x="140" y="314.6">16</text>
<text x="145.5" y="315.9">Q1</text>
<text x="161.8" y="315.9">I3</text>
<text x="166.9" y="314.6">5</text>
<text x="172.2" y="315">ROMJP0</text>
<text x="140" y="319.7">15</text>
<text x="145.5" y="321">Q2</text>
<text x="161.8" y="321">I4</text>
<text x="166.9" y="319.7">6</text>
<text x="204.7" y="320">_68020</text>
<text x="315" y="320.2" transform="rotate(-90 315 320.2)">N$55283</text>
<text x="104.9" y="325.9">_DSACK1</text>
<text x="140" y="329.8">12</text>
<text x="140" y="324.8">14</text>
<text x="145.5" y="326">Q3</text>
<text x="161.8" y="326">I5</text>
<text x="166.9" y="324.8">7</text>
<text x="166.9" y="329.8">8</text>
<text x="318.9" y="325.9">1K</text>
<text x="140" y="334.9">13</text>
<text x="145.5" y="331.1">IOD</text>
<text x="161.8" y="331.1">I6</text>
<text x="166.9" y="334.9">9</text>
<text x="145.5" y="336.2">IOC</text>
<text x="161.8" y="336.2">I7</text>
<text x="317.5" y="336.5">GND</text>
<text x="160.9" y="343.8">OE</text>
<text x="166.9" y="347.6">1</text>
<text x="166.9" y="342.5">11</text>
<text x="170.9" y="347.6">N$54325</text>
<text x="297.2" y="342.9">+5V</text>
<text x="158.4" y="348.9">CLK</text>
<text x="161.2" y="353.6">16R4</text>
<text x="144.6" y="357.7">PAL-NOT STUFFED</text>
<text x="299.2" y="356.6" transform="rotate(-90 299.2 356.6)">1</text>
<text x="304.3" y="356.6" transform="rotate(-90 304.3 356.6)">2</text>
<text x="309.4" y="356.6" transform="rotate(-90 309.4 356.6)">3</text>
<text x="297.6" y="366.6">SIP-3P-PK52</text>
<text x="124.4" y="375.9">+5V</text>
<text x="80.5" y="395">14</text>
<text x="123.7" y="395">20</text>
<text x="81.4" y="398.7">VCC</text>
<text x="124.6" y="398.7">VCC</text>
<text x="97.3" y="405.7">0.1uf</text>
<text x="149.4" y="405.7">0.1uf</text>
<text x="81.2" y="408.1">GND</text>
<text x="82" y="411.8">7</text>
<text x="87.2" y="412.6">74F74</text>
<text x="124.4" y="408.1">GND</text>
<text x="125.2" y="411.8">10</text>
<text x="131" y="412.6">16R4</text>
</g>
<g font-size="2.6" fill="#008000">
<text x="291.6" y="356.4">200</text>
<text x="312.4" y="355.6">160</text>
</g>
</svg>
